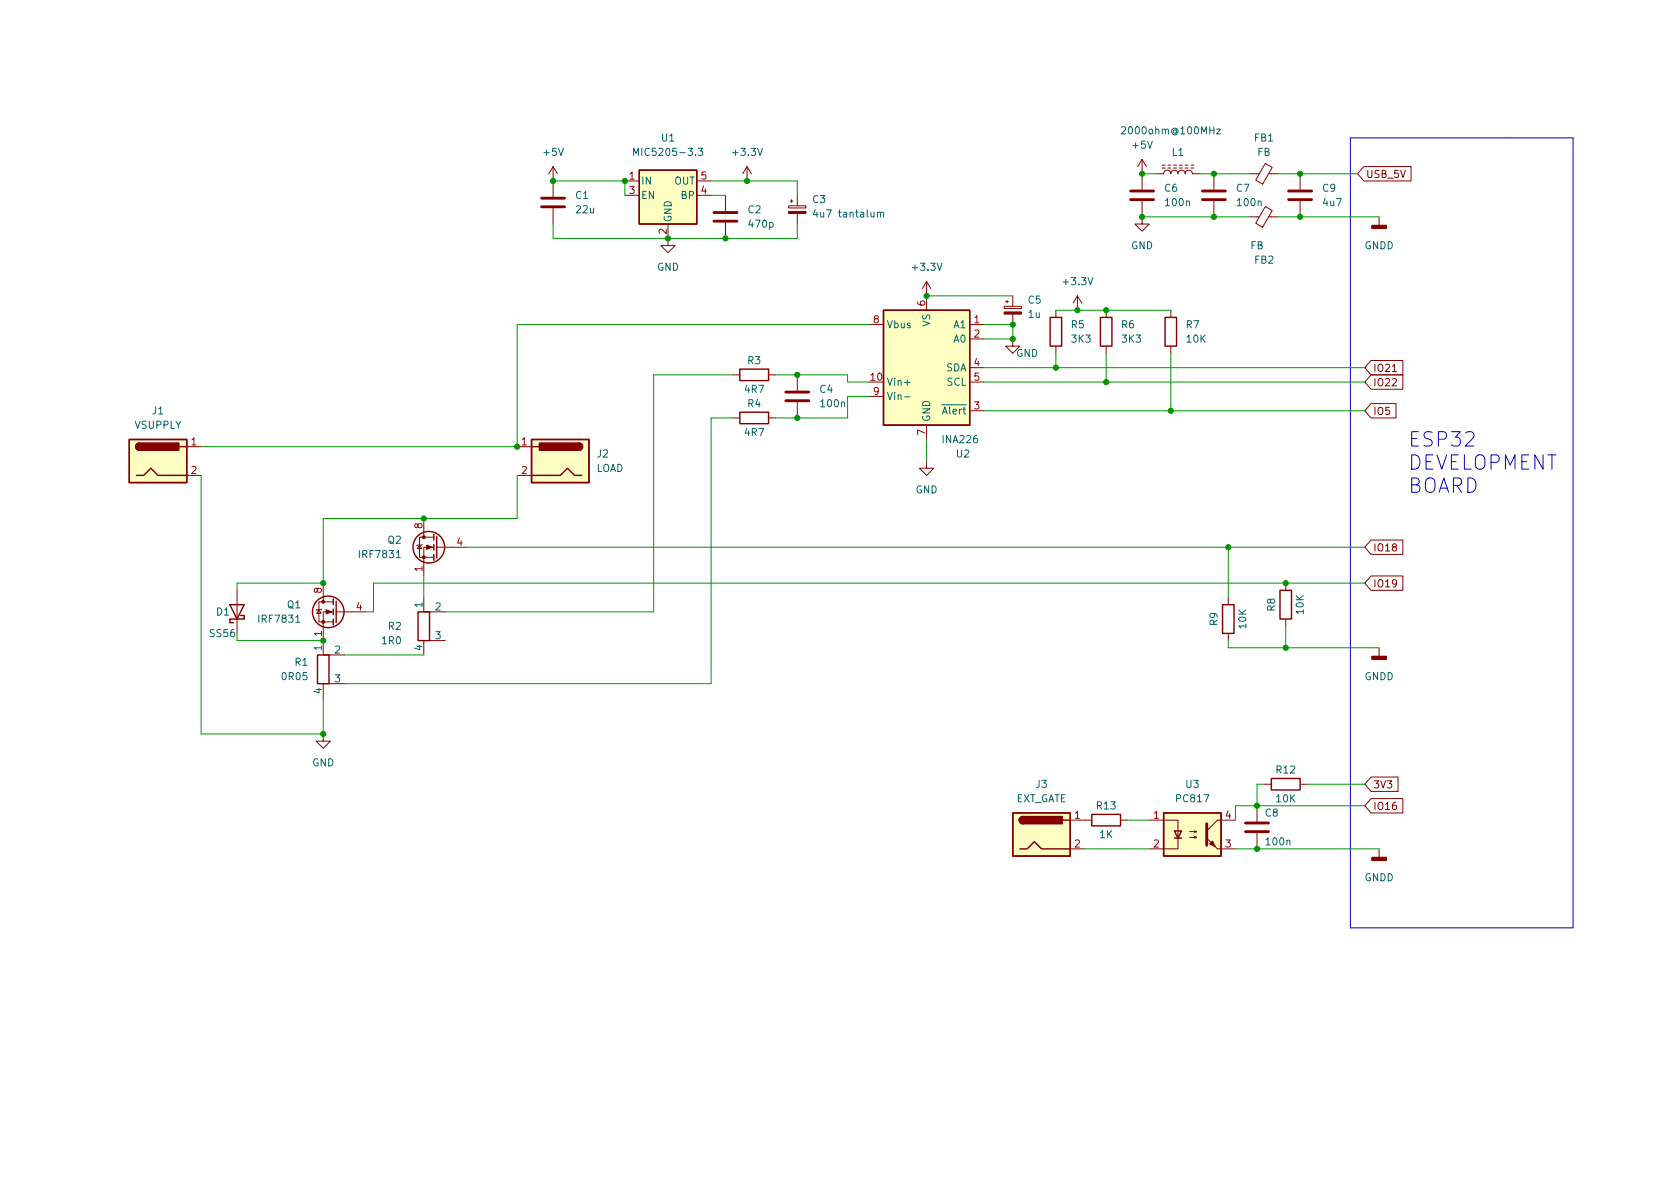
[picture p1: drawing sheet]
<svg xmlns="http://www.w3.org/2000/svg" width="297mm" height="210mm" viewBox="0 0 297 210" stroke-linecap="round" stroke-linejoin="round" font-family="sans-serif">
<g fill="#ffffc2" stroke="#ffffc2" stroke-width=".18">
<path d="M113 30.1h10.2v9.5h-10.2z"/>
<path d="M156.2 54.9h15.2v20.3h-15.2z"/>
<path d="M94 77.7h10.1v7.6h-10.1z"/>
<path d="M205.7 143.8h10.2v7.6h-10.2z"/>
<path d="M179.1 143.8h10.1v7.6h-10.1z"/>
<path d="M22.9 77.7h10.1v7.6h-10.1z"/>
</g>
<g fill="none" stroke="#840000" stroke-width=".25">
<path d="M113 30.1h10.2v9.5h-10.2zM156.2 54.9h15.2v20.3h-15.2zM185.7 56.1h2v5.1h-2zM194.6 56.1h2v5.1h-2zM206 56.1h2v5.1h-2zM22.9 77.7h10.1v7.6h-10.1zM24.6 78.4a.64 .64 0 0 0-.6 .6 .64 .64 0 0 0 .6 .6M31.7 79h1.3M94 77.7h10.1v7.6h-10.1zM94 79h1.2M102.4 78.4a.64 .64 0 0 1 .6 .6 .64 .64 0 0 1-.6 .6M130.8 65.3h5.1v2h-5.1z"/>
<path d="M130.8 72.9h5.1v2h-5.1zM24.1 84.1h1.3l1.3-1.3 1.2 1.3h5.1M76.7 94.5v1M76.7 96.3v1M76.7 98v1.1M77.2 94.9v3.8M94 84.1h5.1l1.2-1.3 1.3 1.3h1.3M40.6 106.9h2.6l-1.3 2.6zM42.5 108.8h.7v.7h-2.6v.6h.7M56.1 115.8h2.1v5.1h-2.1zM58.9 105.9v1M58.9 107.7v1"/>
<path d="M58.9 109.5v1M59.4 106.3v3.8M73.9 108.2h2v5.1h-2zM216.2 106.9h2v5.1h-2zM226.3 104.4h2v5.1h-2zM224.8 137.7h5.1v2h-5.1zM179.1 143.8h10.1v7.6h-10.1zM180.3 150.1h1.3l1.3-1.3 1.2 1.3h5.1M180.8 144.4a.64 .64 0 0 0-.6 .6 .64 .64 0 0 0 .6 .7M188 145h1.2M193 144h5.1v2h-5.1zM205.7 143.8h10.2v7.6h-10.2z"/>
<path d="M207.6 146.9h1.3l-.6 1.3zM207.6 148.2h1.3"/>
<circle cx="75.8" cy="96.8" r="2.79"/>
<circle cx="58" cy="108.2" r="2.79"/>
</g>
<g fill="none" stroke="#840000" stroke-width=".18">
<path d="M97.8 29.5v5.3M97.8 36.8v2.8M97.8 29.5l-.8 1.2M97.8 29.5l.8 1.2M110.5 32h2.5M110.5 34.5h2.5M118.1 39.6v3.8h1.3l-1.3 1.3-1.3-1.3h1.3M123.2 32h2.5M123.2 34.5h2.5M128.3 34.5v2.8M128.3 39.4v2.8M132.1 29.5l-.8 1.2"/>
<path d="M132.1 29.5v2.5M132.1 29.5l.7 1.2M139.4 36.4h3.1v.4h-3.1zM139.7 35.6h.5M140 35.3v.5M141 34.5v1.9M141 37.8v1.8M201.9 35.6v4h1.3l-1.3 1.3-1.2-1.3h1.2M201.9 28.2l-.7 1.3M201.9 28.2v5.3M201.9 28.2l.8 1.3M204.5 30.7h1.2a.64 .64 0 0 1 .7-.6 .64 .64 0 0 1 .6 .6 .64 .64 0 0 1 .6-.6 .64 .64 0 0 1 .7 .6 .64 .64 0 0 1 .6-.6 .64 .64 0 0 1 .6 .6 .64 .64 0 0 1 .7-.6 .64 .64 0 0 1 .6 .6h1.3"/>
<path d="M205.5 29.7h.5M205.5 29.2h.5M206.5 29.7h.5M206.5 29.2h.5M207.5 29.7h.5M207.5 29.2h.5M208.5 29.7h.5M208.5 29.2h.5M209.5 29.7h.6M209.5 29.2h.6M210.6 29.7h.5M210.6 29.2h.5"/>
<path d="M214.6 30.7v2.8M214.6 35.6v2.7M221 30.7h1.6M221 38.3h1.6M223.7 28.9l1.2 .7-1.7 3-1.2-.8zM223.7 36.5l1.2 .7-1.7 3-1.2-.7zM224.3 30.7h1.8M224.3 38.3h1.8M229.9 30.7v2.8M229.9 35.6v2.7M241.1 29.5h8.4v2.5h-8.4l-1.1-1.3zM243.8 38.3v1.6"/>
<path d="M153.7 57.4h2.5M163.8 49.8v5.1M163.8 49.8l-.7 1.2M163.8 49.8l.8 1.2M171.4 57.4h2.6M171.4 59.9h2.6M177.5 54.2h3.1v.4h-3.1zM177.8 53.3h.5M178.1 53.1v.5M179.1 59.9v1.3h1.2l-1.2 1.3-1.3-1.3h1.3M179.1 52.3v1.9M179.1 55.5v1.9"/>
<path d="M186.7 54.9v1.2M190.5 52.3l-.8 1.3M190.5 52.3v2.6M190.5 52.3l.8 1.3M195.6 54.9v1.2M207 54.9v1.2M33 79h2.6M91.4 79h2.6M129.5 66.3h1.3M129.5 73.9h1.3M135.9 66.3h1.3M135.9 73.9h1.3"/>
<path d="M141 66.3v2.8M141 71.1v2.8M153.7 70.1h2.5M163.8 75.2v2.5M171.4 72.6h2.6M171.4 65h2.6M171.4 67.6h2.6M186.7 61.2v1.3M195.6 61.2v1.3M207 61.2v1.3M242.4 66.3h5.6v2.5h-5.6l-1.1-1.2zM242.4 63.7h5.6v2.6h-5.6l-1.1-1.3z"/>
<path d="M242.4 71.4h4.4v2.5h-4.4l-1.1-1.3zM246.2 65.7h.7M33 84.1h2.6M74.2 96.4l.3 .6h-.7zM74.7 96.3l-.2 .1h-.7l-.1 .1M74.9 91.7v3.3M76.7 96.8h-1.8v5M76.7 95h-2.5v3.5h2.5M77.2 96.8h5.3M91.4 84.1h2.6M163.8 81.5v1.3h1.3l-1.3 1.3-1.2-1.3h1.2M242.4 95.5h5.6v2.5h-5.6l-1.1-1.2z"/>
<path d="M41.9 104.4v7.6M56.4 107.8l.4 .7h-.8zM56.9 107.7l-.1 .1h-.8l-.1 .1M57.1 103.1v3.3M58.9 108.2h-1.8v7.6h3.9M58.9 106.4h-2.5v3.6h2.5M59.4 108.2h5.4M74.9 105.7v2.5h3.8M78.7 113.3h-3.8v2.5M217.2 105.7v1.2M217.2 112v1.3M227.3 103.1v1.3"/>
<path d="M227.3 109.5v1.2M242.4 101.8h5.6v2.6h-5.6l-1.1-1.3zM243.8 114.5v1.6M57.1 129.8v1.3h1.3l-1.3 1.2-1.2-1.2h1.2M61 120.9h-3.9v2.5M223.5 138.7h1.3M229.9 138.7h1.2M242.4 137.4h4.8v2.5h-4.8l-1.1-1.2zM189.2 150.1h2.6M189.2 145h3.8M198.1 145h1.3M203.2 145h5.1v5.1h-5.1"/>
<path d="M210.3 148.1h1.3l-.4 .1v-.3l.4 .2M210.3 147.1h1.3l-.4 .1v-.3l.4 .2M215.3 150.1h3.1M218.4 145h-3.1l-1.9 1.9M222.2 142.5v2.8M222.2 147.3v2.8M242.4 141.2h5.6v2.6h-5.6l-1.1-1.3zM243.8 150.1v1.5"/>
</g>
<path d="M112 27.5v-1.3l.5 .9 .4-.9v1.3M123.5 26.2h.7l-.4 .5 .4 .1v.6l-.2 .1-.5-.1M144.1 37l-.3 1h.8M155.1 37.7l.2-.2 .3 .1 .1 .8M155.7 37.7l.2-.2 .3 .1v.8M198.3 22.5l.5-.1 .2 .4-.8 .9h.8M215.1 22.8h.7l-.7 .9h.7M159.9 67.6h1M159.9 70.2h1" fill="none" stroke="#006464" stroke-width=".18"/>
<g fill="none" stroke="#840000" stroke-width=".51">
<path d="M95.8 36.6h4M95.8 35h4M126.2 39.1h4.1M126.2 37.6h4.1M199.9 35.3h4.1M199.9 33.8h4.1M212.6 35.3h4.1M212.6 33.8h4.1M227.8 35.3h4.1M227.8 33.8h4.1M138.9 70.9h4.1M138.9 69.3h4.1"/>
<path d="M213.4 145.7v3.8M220.2 147.1h4.1M220.2 145.5h4.1"/>
</g>
<g fill="#840000" stroke="#840000" stroke-width=".18">
<path d="M75.4 96.4l1.1 .4-1.1 .3z"/>
<path d="M139.4 37.4h3.1v.4h-3.1z"/>
<path d="M177.5 55.2h3.1v.3h-3.1z"/>
<path d="M57.7 107.8l1 .4-1 .4z"/>
<path d="M213.4 148.2l1.9 1.9z"/>
<path d="M213.9 149.2l.5-.5 .5 1z"/>
<circle cx="74.9" cy="98.5" r=".25"/>
<circle cx="74.9" cy="95" r=".25"/>
<circle cx="57.1" cy="110" r=".25"/>
<circle cx="57.1" cy="106.4" r=".25"/>
</g>
<g fill="#840000" stroke="#840000" stroke-width=".25">
<path d="M102.4 78.4a.64 .64 0 0 1 .6 .6 .64 .64 0 0 1-.6 .6z"/>
<path d="M95.4 78.4h7v1.2h-7z"/>
<path d="M242.6 151.6h2.5v.5h-2.5z"/>
<path d="M180.4 144.6l.4-.2v1.3a.64 .64 0 0 1-.5-.4 .64 .64 0 0 1 .1-.7z"/>
<path d="M180.8 144.4h7v1.3h-7z"/>
<path d="M242.6 116.1h2.5v.5h-2.5z"/>
<path d="M24.2 78.5l.4-.1v1.2a.64 .64 0 0 1-.5-.4 .64 .64 0 0 1 .1-.7z"/>
<path d="M24.6 78.4h7v1.2h-7z"/>
<path d="M242.6 39.9h2.5v.5h-2.5z"/>
</g>
<path d="M238.8 24.4h39.3v139.7h-39.3z" fill="none" stroke="#0000c2" stroke-width=".18"/>
<g fill="none" stroke="#009600" stroke-width=".18">
<path d="M97.8 32h12.7v2.5M97.8 39.6v2.6h43.2v-2.6M125.7 32h15.3v2.5M125.7 34.5h2.6M201.9 38.3h19.1M201.9 30.7h2.6M212.1 30.7h8.9M226.1 38.3h17.7M226.1 30.7h13.9M153.7 57.4h-62.3v21.6h-55.8M163.8 52.3h15.3M174 57.4h5.1v2.5h-5.1"/>
<path d="M186.7 54.9h20.3M129.5 66.3h-13.9v41.9h-36.9M129.5 73.9h-3.8v47h-64.7M137.2 66.3h12.7v1.3h3.8M153.7 70.1h-3.8v3.8h-12.7M163.8 77.7v3.8M174 72.6h67.3M174 67.6h67.3M174 65h67.3M186.7 62.5v2.5M195.6 62.5v5.1M207 62.5v10.1"/>
<path d="M35.6 84.1v45.7h21.5v-6.4M82.5 96.8h158.8M91.4 84.1v7.6h-34.3v11.4h-15.2v1.3M217.2 96.8v8.9M41.9 113.3h15.2M61 115.8h13.9M74.9 101.8v3.9M217.2 113.3v1.2h26.6M227.3 110.7v3.8M241.3 103.1h-175.3v5.1h-1.2M223.5 138.7h-1.3v3.8M231.1 138.7h10.2"/>
<path d="M191.8 150.1h11.4M199.4 145h3.8M218.4 150.1h25.4M241.3 142.5h-22.9v2.5"/>
</g>
<g fill="#009600" stroke="#009600" stroke-width=".18">
<circle cx="229.9" cy="30.7" r=".46"/>
<circle cx="190.5" cy="54.9" r=".46"/>
<circle cx="195.6" cy="54.9" r=".46"/>
<circle cx="201.9" cy="38.3" r=".46"/>
<circle cx="214.6" cy="30.7" r=".46"/>
<circle cx="201.9" cy="30.7" r=".46"/>
<circle cx="214.6" cy="38.3" r=".46"/>
<circle cx="97.8" cy="32" r=".46"/>
<circle cx="110.5" cy="32" r=".46"/>
<circle cx="118.1" cy="42.2" r=".46"/>
<circle cx="141" cy="73.9" r=".46"/>
<circle cx="222.2" cy="142.5" r=".46"/>
<circle cx="227.3" cy="114.5" r=".46"/>
<circle cx="222.2" cy="150.1" r=".46"/>
<circle cx="227.3" cy="103.1" r=".46"/>
<circle cx="217.2" cy="96.8" r=".46"/>
<circle cx="91.4" cy="79" r=".46"/>
<circle cx="57.1" cy="103.1" r=".46"/>
<circle cx="74.9" cy="91.7" r=".46"/>
<circle cx="57.1" cy="129.8" r=".46"/>
<circle cx="57.1" cy="113.3" r=".46"/>
<circle cx="132.1" cy="32" r=".46"/>
<circle cx="141" cy="66.3" r=".46"/>
<circle cx="128.3" cy="42.2" r=".46"/>
<circle cx="163.8" cy="52.3" r=".46"/>
<circle cx="179.1" cy="57.4" r=".46"/>
<circle cx="179.1" cy="59.9" r=".46"/>
<circle cx="186.7" cy="65" r=".46"/>
<circle cx="195.6" cy="67.6" r=".46"/>
<circle cx="207" cy="72.6" r=".46"/>
<circle cx="229.9" cy="38.3" r=".46"/>
</g>
<g font-size="3.5" fill="#0000c2">
<text x="248.9" y="79">ESP32</text>
<text x="248.9" y="83.1">DEVELOPMENT</text>
<text x="248.9" y="87.2">BOARD</text>
</g>
<g font-size="1.8" fill="#006464">
<text x="199" y="23.7">2000ohm@100MHz</text>
<text x="96.2" y="27.6">+5V</text>
<text x="113" y="27.6">MIC5205-3.3</text>
<text x="117" y="25">U1</text>
<text x="129.7" y="27.6">+3.3V</text>
<text x="200.3" y="26.3">+5V</text>
<text x="207.2" y="27.6">L1</text>
<text x="221.8" y="25">FB1</text>
<text x="222.3" y="27.6">FB</text>
<text x="101.8" y="35.2">C1</text>
<text x="113.3" y="32.6">IN</text>
<text x="113.3" y="35.2">EN</text>
<text x="119.2" y="32.6">OUT</text>
<text x="120.5" y="35.2">BP</text>
<text x="143.7" y="35.9">C3</text>
<text x="205.9" y="33.9">C6</text>
<text x="218.6" y="33.9">C7</text>
<text x="233.9" y="33.9">C9</text>
<text x="101.9" y="37.7">22u</text>
<text x="118.7" y="39.4" transform="rotate(-90 118.7 39.4)">GND</text>
<text x="132.3" y="37.7">C2</text>
<text x="132.5" y="40.3">470p</text>
<text x="144.6" y="38.4">4u7 tantalum</text>
<text x="206.2" y="36.4">100n</text>
<text x="218.9" y="36.4">100n</text>
<text x="234" y="36.4">4u7</text>
<text x="116.1" y="47.9">GND</text>
<text x="161.5" y="47.9">+3.3V</text>
<text x="200" y="44.1">GND</text>
<text x="221.1" y="44.1">FB</text>
<text x="221.8" y="46.6">FB2</text>
<text x="241.2" y="44.1">GNDD</text>
<text x="181.8" y="53.7">C5</text>
<text x="188.2" y="50.4">+3.3V</text>
<text x="156.7" y="58">Vbus</text>
<text x="164.5" y="57.7" transform="rotate(-90 164.5 57.7)">VS</text>
<text x="168.7" y="58">A1</text>
<text x="181.8" y="56.2">1u</text>
<text x="189.4" y="58">R5</text>
<text x="198.3" y="58">R6</text>
<text x="209.7" y="58">R7</text>
<text x="132.2" y="64.4">R3</text>
<text x="167.2" y="65.7">SDA</text>
<text x="168.7" y="60.6">A0</text>
<text x="179.6" y="63.1">GND</text>
<text x="189.5" y="60.6">3K3</text>
<text x="198.4" y="60.6">3K3</text>
<text x="209.9" y="60.6">10K</text>
<text x="131.7" y="69.5">4R7</text>
<text x="145" y="69.5">C4</text>
<text x="156.7" y="68.2">Vin+</text>
<text x="156.7" y="70.7">Vin-</text>
<text x="167.4" y="68.2">SCL</text>
<text x="23.8" y="75.8">VSUPPLY</text>
<text x="27" y="73.3">J1</text>
<text x="131.7" y="77.1">4R7</text>
<text x="132.2" y="72">R4</text>
<text x="145.2" y="72">100n</text>
<text x="164.5" y="74.7" transform="rotate(-90 164.5 74.7)">GND</text>
<text x="165.5" y="73.3">~{Alert}</text>
<text x="105.3" y="83.4">LOAD</text>
<text x="105.6" y="80.9">J2</text>
<text x="166.8" y="78.4">INA226</text>
<text x="169.1" y="80.9">U2</text>
<text x="161.9" y="87.2">GND</text>
<text x="63.7" y="98.7">IRF7831</text>
<text x="68.6" y="96.1">Q2</text>
<text x="50.8" y="107.6">Q1</text>
<text x="74.7" y="107.4" transform="rotate(-90 74.7 107.4)">1</text>
<text x="77" y="107.9">2</text>
<text x="38.3" y="108.8">D1</text>
<text x="46" y="110.1">IRF7831</text>
<text x="67.6" y="113.9">1R0</text>
<text x="68.7" y="111.4">R2</text>
<text x="77" y="113">3</text>
<text x="215.3" y="110.6" transform="rotate(-90 215.3 110.6)">R9</text>
<text x="220.3" y="111.1" transform="rotate(-90 220.3 111.1)">10K</text>
<text x="225.4" y="108.1" transform="rotate(-90 225.4 108.1)">R8</text>
<text x="230.5" y="108.6" transform="rotate(-90 230.5 108.6)">10K</text>
<text x="52.2" y="117.7">R1</text>
<text x="56.9" y="115" transform="rotate(-90 56.9 115)">1</text>
<text x="59.2" y="115.6">2</text>
<text x="74.7" y="115" transform="rotate(-90 74.7 115)">4</text>
<text x="50" y="120.3">0R05</text>
<text x="56.9" y="122.7" transform="rotate(-90 56.9 122.7)">4</text>
<text x="59.2" y="120.6">3</text>
<text x="241.2" y="120.3">GNDD</text>
<text x="55.2" y="135.5">GND</text>
<text x="225.7" y="136.8">R12</text>
<text x="179.5" y="141.9">EXT_GATE</text>
<text x="183.2" y="139.3">J3</text>
<text x="194" y="143.1">R13</text>
<text x="208.1" y="141.9">PC817</text>
<text x="209.7" y="139.3">U3</text>
<text x="225.7" y="141.9">10K</text>
<text x="194.4" y="148.2">1K</text>
<text x="223.7" y="144.4">C8</text>
<text x="224" y="149.5">100n</text>
<text x="241.2" y="155.8">GNDD</text>
</g>
<g font-size="1.8" fill="#a90000">
<text x="111.3" y="31.7">1</text>
<text x="111.3" y="34.3">3</text>
<text x="124" y="34.3">4</text>
<text x="124" y="31.7">5</text>
<text x="117.9" y="41.4" transform="rotate(-90 117.9 41.4)">2</text>
<text x="154.4" y="57.1">8</text>
<text x="163.6" y="54.1" transform="rotate(-90 163.6 54.1)">6</text>
<text x="172.2" y="57.1">1</text>
<text x="172.2" y="59.7">2</text>
<text x="172.2" y="64.8">4</text>
<text x="154" y="67.3">10</text>
<text x="154.4" y="69.8">9</text>
<text x="172.2" y="67.3">5</text>
<text x="163.6" y="76.9" transform="rotate(-90 163.6 76.9)">7</text>
<text x="172.2" y="72.4">3</text>
<text x="33.8" y="78.7">1</text>
<text x="33.8" y="83.8">2</text>
<text x="92.2" y="78.7">1</text>
<text x="92.2" y="83.8">2</text>
<text x="74.7" y="93.5" transform="rotate(-90 74.7 93.5)">8</text>
<text x="74.7" y="101.1" transform="rotate(-90 74.7 101.1)">1</text>
<text x="80.8" y="96.5">4</text>
<text x="56.9" y="104.9" transform="rotate(-90 56.9 104.9)">8</text>
<text x="63" y="107.9">4</text>
<text x="56.9" y="112.5" transform="rotate(-90 56.9 112.5)">1</text>
<text x="190" y="144.8">1</text>
<text x="190" y="149.9">2</text>
<text x="204" y="144.8">1</text>
<text x="204" y="149.9">2</text>
<text x="216.7" y="149.9">3</text>
<text x="216.7" y="144.8">4</text>
</g>
<g font-size="1.8" fill="#840000">
<text x="241.5" y="31.5">USB_5V</text>
<text x="242.7" y="65.7">IO21</text>
<text x="242.7" y="68.3">IO22</text>
<text x="242.7" y="73.4">IO5</text>
<text x="242.7" y="97.5">IO18</text>
<text x="242.7" y="103.8">IO19</text>
<text x="242.7" y="143.2">IO16</text>
<text x="242.7" y="139.4">3V3</text>
</g>
<text font-size="1.8" fill="#009600" x="37.2" y="112.6">SS56</text>
</svg>
